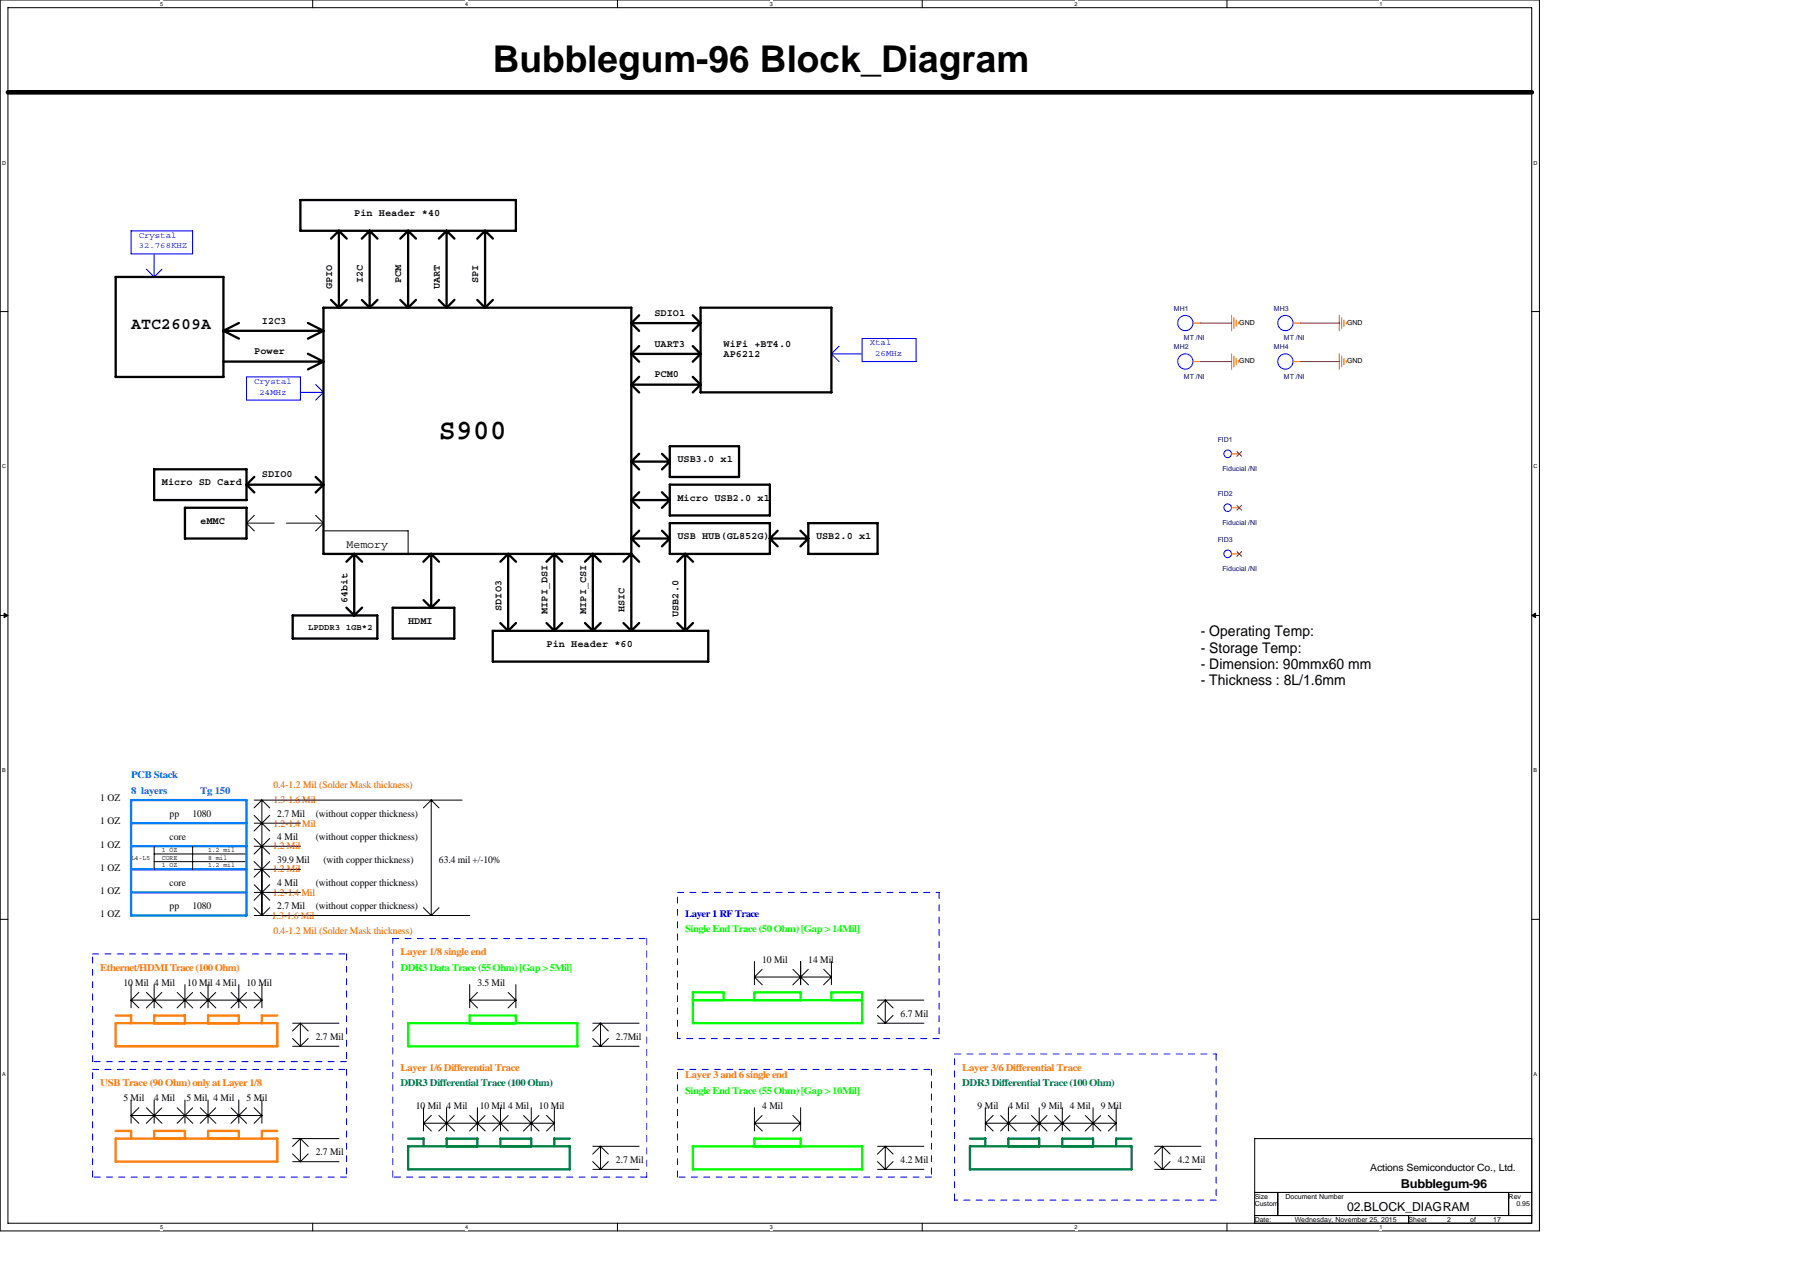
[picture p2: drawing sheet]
<svg xmlns="http://www.w3.org/2000/svg" width="297mm" height="210mm" viewBox="0 0 297 210" stroke-linecap="round" stroke-linejoin="round" font-family="sans-serif">
<path d="M0 0h254v203.2h-254zM1.3 1.3h251.5v200.6h-251.5z" fill="none" stroke="#000" stroke-width=".17"/>
<g fill="#fff">
<path d="M26.5 .1h.4v1h-.4z"/>
<path d="M26.5 202.1h.4v1h-.4z"/>
</g>
<path d="M51.6 0v1.3M51.6 201.9v1.3" fill="none" stroke="#000" stroke-width=".17"/>
<g fill="#fff">
<path d="M76.7 .1h.5v1h-.5z"/>
<path d="M76.7 202.1h.5v1h-.5z"/>
</g>
<path d="M101.9 0v1.3M101.9 201.9v1.3" fill="none" stroke="#000" stroke-width=".17"/>
<g fill="#fff">
<path d="M127 .1h.5v1h-.5z"/>
<path d="M127 202.1h.5v1h-.5z"/>
</g>
<path d="M152.2 0v1.3M152.2 201.9v1.3" fill="none" stroke="#000" stroke-width=".17"/>
<g fill="#fff">
<path d="M177.3 .1h.5v1h-.5z"/>
<path d="M177.3 202.1h.5v1h-.5z"/>
</g>
<path d="M202.5 0v1.3M202.5 201.9v1.3" fill="none" stroke="#000" stroke-width=".17"/>
<g fill="#fff">
<path d="M227.6 .1h.5v1h-.5z"/>
<path d="M227.6 202.1h.5v1h-.5z"/>
<path d="M.4 26.4h.6v.9h-.6z"/>
<path d="M253.1 26.4h.6v.9h-.6z"/>
<path d="M.4 76.5h.6v1h-.6z"/>
<path d="M253.1 76.5h.6v1h-.6z"/>
</g>
<path d="M0 51.4h1.3M252.8 51.4h1.2" fill="none" stroke="#000" stroke-width=".17"/>
<g fill="#fff">
<path d="M.4 126.7h.5v1h-.5z"/>
<path d="M253.1 126.7h.6v1h-.6z"/>
</g>
<path d="M0 101.6h1.3M252.8 101.6h1.2" fill="none" stroke="#000" stroke-width=".17"/>
<path d="M.7 101.2l.6 .4-.6 .4zM252.8 101.6l.6-.4v.8z" fill="#000" stroke="#000" stroke-width=".17"/>
<g fill="#fff">
<path d="M.4 176.8h.5v1h-.5z"/>
<path d="M253.1 176.8h.6v1h-.6z"/>
</g>
<g fill="none" stroke="#000" stroke-width=".17">
<path d="M42 85.1l-1.3 1.3 1.3 1.3M52.1 85.1l1.3 1.3-1.3 1.3M53.4 87.6h13.9v3.8h-13.9zM25.4 139.7v3.8M31.8 139.7v3.8M41.9 134.6l2.6 2.6M41.9 132.1h34.4M41.9 135.9h7.7M41.9 139.7h7.7M41.9 138.4l2.6 2.6M43.2 132.1v19.1l-1.3-1.3M43.2 132.1l-1.3 1.3"/>
<path d="M43.2 132.1l1.3 1.3M44.5 134.6l-2.6 2.6M44.5 138.4l-2.6 2.6M71.2 132.1v19.1M71.2 132.1l-1.3 1.3M71.2 132.1l1.3 1.3M0 151.8h1.3M25.4 141h15.3M25.4 142.2h15.3M41.9 142.2l2.6 2.6M41.9 151.1h35.6M41.9 143.5h7.7"/>
<path d="M41.9 147.3h7.7M41.9 146l2.6 2.6M44.5 142.2l-2.6 2.6M44.5 146l-2.6 2.6M44.5 149.8l-1.3 1.3M69.9 149.8l1.3 1.3 1.3-1.3M124.5 158.7v3.9M132.1 158.7v3.9M137.2 158.7v3.9M252.8 151.8h1.2M21.6 165.1h21.6M21.6 162.5v3.9"/>
<path d="M21.6 165.1l1.3 1.3M22.9 163.8l-1.3 1.3M24.2 163.8l2.5 2.6M25.4 162.5v3.9M26.7 163.8l-2.6 2.6M29.2 163.8l2.6 2.6M30.5 162.5v3.9M31.8 163.8l-2.6 2.6M33.1 163.8l2.5 2.6M34.3 162.5v3.9M35.6 163.8l-2.6 2.6M38.1 163.8l2.6 2.6"/>
<path d="M39.4 162.5v3.9M40.7 163.8l-2.6 2.6M41.9 163.8l1.3 1.3M43.2 162.5v3.9M43.2 165.1l-1.3 1.3M48.3 171.4l1.3 1.3M48.3 172.7h7.6M48.3 168.9h7.6M49.6 168.9v3.8M49.6 168.9l-1.3 1.3M49.6 168.9l1.3 1.3M50.9 171.4l-1.3 1.3"/>
<path d="M77.5 162.5v3.9M78.8 163.8l-1.3 1.3M83.9 163.8l1.3 1.3h-7.7l1.3 1.3M85.1 162.5v3.9M85.1 165.1l-1.3 1.3M97.8 171.4l1.3 1.3M97.8 172.7h7.7M97.8 168.9h7.7M99.1 168.9l1.3 1.3M99.1 168.9l-1.3 1.3M99.1 168.9v3.8M100.4 171.4l-1.3 1.3"/>
<path d="M125.8 160l-1.3 1.3M130.8 160l2.6 2.6M133.4 160l-2.6 2.6M135.9 160l1.3 1.3M137.2 161.3l-1.3 1.3M137.2 161.3h-12.7l1.3 1.3M144.8 167.6l1.3 1.3 1.3-1.3M144.8 168.9h7.7M144.8 165.1h7.7M146.1 165.1v3.8M146.1 165.1l1.3 1.3M146.1 165.1l-1.3 1.3"/>
<path d="M21.6 184.1l1.3 1.3M21.6 181.6v3.8M21.6 184.1h21.6M22.9 182.9l-1.3 1.2M24.2 182.9l2.5 2.5M25.4 181.6v3.8M26.7 182.9l-2.6 2.5M29.2 182.9l2.6 2.5M30.5 181.6v3.8M31.8 182.9l-2.6 2.5M33.1 182.9l2.5 2.5M34.3 181.6v3.8"/>
<path d="M35.6 182.9l-2.6 2.5M38.1 182.9l2.6 2.5M39.4 181.6v3.8M40.7 182.9l-2.6 2.5M41.9 182.9l1.3 1.2M43.2 181.6v3.8M43.2 184.1l-1.3 1.3M48.3 190.5l1.3 1.3 1.3-1.3M48.3 191.8h7.6M48.3 188h7.6M49.6 188v3.8M49.6 188l-1.3 1.3"/>
<path d="M49.6 188l1.3 1.3M69.9 185.4l1.3 1.3M69.9 185.4h21.6M69.9 182.9v3.8M71.2 184.1l-1.3 1.3M72.4 184.1l2.6 2.6M73.7 182.9v3.8M75 184.1l-2.6 2.6M77.5 184.1l2.6 2.6M78.8 182.9v3.8M80 184.1l-2.5 2.6M81.3 184.1l2.6 2.6"/>
<path d="M82.6 182.9v3.8M83.9 184.1l-2.6 2.6M86.4 184.1l2.6 2.6M87.7 182.9v3.8M88.9 184.1l-2.5 2.6M90.2 184.1l1.3 1.3-1.3 1.3M91.5 182.9v3.8M97.8 191.7l1.3 1.3 1.3-1.3M97.8 193h7.7M97.8 189.2h7.7M99.1 189.2v3.9M99.1 189.2l1.3 1.3"/>
<path d="M99.1 189.2l-1.3 1.3M124.5 182.9v3.8M125.8 184.1l-1.3 1.3M130.8 184.1l1.3 1.3M132.1 182.9v3.8M132.1 185.4l-1.3 1.3M132.1 185.4h-7.6l1.3 1.3M144.8 191.7l1.3 1.3 1.3-1.3M144.8 193h7.7M144.8 189.2h7.7M146.1 189.2l1.3 1.3M146.1 189.2l-1.3 1.3"/>
<path d="M146.1 189.2v3.9M162.6 185.4h21.6M162.6 185.4l1.3 1.3M162.6 182.9v3.8M163.9 184.1l-1.3 1.3M165.1 184.1l2.6 2.6M166.4 182.9v3.8M167.7 184.1l-2.6 2.6M170.2 184.1l2.6 2.6M171.5 182.9v3.8M172.8 184.1l-2.6 2.6M174 184.1l2.6 2.6"/>
<path d="M175.3 182.9v3.8M176.6 184.1l-2.6 2.6M179.1 184.1l2.6 2.6M180.4 182.9v3.8M181.6 184.1l-2.5 2.6M182.9 184.1l1.3 1.3M184.2 182.9v3.8M184.2 185.4l-1.3 1.3M190.5 191.7l1.3 1.3 1.3-1.3M190.5 193h7.7M190.5 189.2h7.7M191.8 189.2l1.3 1.3"/>
<path d="M191.8 189.2l-1.3 1.3M191.8 189.2v3.9M207 188h45.8v13.9h-45.8zM207 196.8h45.8M210.9 196.8v3.9M249 196.8v3.9M207 200.7h45.8M232.4 200.7v1.2"/>
</g>
<path d="M1.3 15.2h251.5" fill="none" stroke="#000" stroke-width=".76"/>
<path d="M21.6 135.9h19.1M21.6 139.7h19.1M21.6 132.1h19.1v19h-19.1zM21.6 143.5h19.1M21.6 147.3h19.1" fill="none" stroke="#0080ff" stroke-width=".38"/>
<g fill="none" stroke="#008040" stroke-width=".38">
<path d="M67.3 188h2.6M67.3 189.2h26.7v3.8h-26.7zM69.9 187.9v1.3M73.7 189.2v-1.2h5.1v1.2M82.6 189.2v-1.2h5.1v1.2M91.5 188h2.5M91.5 187.9v1.3M160.1 188h2.5M160.1 189.2h26.6v3.8h-26.6zM162.6 187.9v1.3M166.4 189.2v-1.2h5.1v1.2M175.3 189.2v-1.2h5.1v1.2"/>
<path d="M184.2 188h2.5M184.2 187.9v1.3"/>
</g>
<g fill="none" stroke="#ff8000" stroke-width=".38">
<path d="M19.1 167.6h2.6M19.1 168.9h26.7v3.8h-26.7zM21.6 167.6v1.3M25.4 168.9v-1.3h5.1v1.3M34.3 168.9v-1.3h5.1v1.3M43.2 167.6h2.6M43.2 167.6v1.3M19.1 186.7h2.6M19.1 188h26.7v3.8h-26.7zM21.6 186.7v1.3M25.4 188v-1.3h5.1v1.3M34.3 188v-1.3h5.1v1.3"/>
<path d="M43.2 186.7h2.6M43.2 186.7v1.3"/>
</g>
<g fill="none" stroke="#000" stroke-width=".38">
<path d="M49.6 33h35.5v5.1h-35.5zM54.6 39.4l1.3-1.3 1.3 1.3M55.9 38.1v12.7M59.7 39.4l1.3-1.3 1.3 1.3M61 38.1v12.7M66.1 39.4l1.2-1.3 1.3 1.3M67.3 38.1v12.7M72.4 39.4l1.3-1.3 1.3 1.3M73.7 38.1v12.7M78.8 39.4l1.2-1.3 1.3 1.3M80 38.1v12.7M19.1 45.7h17.8v16.5h-17.8z"/>
<path d="M36.8 54.6h16.6M36.8 59.7h16.6M39.4 53.3l-2.5 1.3 2.5 1.3M50.8 53.3l2.6 1.3M50.8 58.4l2.6 1.3M53.4 54.6l-2.6 1.3M53.4 59.7l-2.6 1.3M54.6 49.5l1.3 1.3M57.2 49.5l-1.3 1.3M59.7 49.5l1.3 1.3M62.3 49.5l-1.3 1.3M66.1 49.5l1.2 1.3"/>
<path d="M68.6 49.5l-1.3 1.3M72.4 49.5l1.3 1.3M75 49.5l-1.3 1.3M78.8 49.5l1.2 1.3M81.3 49.5l-1.3 1.3M104.2 53.3h11.4M104.2 58.4h11.4M104.2 53.3l1.3 1.3M104.2 58.4l1.3 1.3M105.5 57.1l-1.3 1.3M105.5 52l-1.3 1.3M114.3 52l1.3 1.3"/>
<path d="M114.3 57.1l1.3 1.3M115.6 53.3l-1.3 1.3M115.6 58.4l-1.3 1.3M115.6 50.8h21.6v14h-21.6zM25.4 77.5h15.3v5h-15.3zM42 78.7l-1.3 1.3M52.1 78.7l1.3 1.3M104.2 76.2h6.3M104.2 63.5h11.4M104.2 76.2l1.3 1.3M104.2 63.5l1.3 1.3M105.5 74.9l-1.3 1.3"/>
<path d="M105.5 62.2l-1.3 1.3M109.2 74.9l1.3 1.3M110.5 76.2l-1.3 1.3M110.5 73.7h11.5v5h-11.5zM114.3 62.2l1.3 1.3M115.6 63.5l-1.3 1.3M30.5 83.8h10.2v5.1h-10.2zM40.7 80h12.7M40.7 80l1.3 1.3M53.4 80l-1.3 1.3M58.5 91.4v10.2M58.5 91.4l-1.3 1.3"/>
<path d="M58.5 91.4l1.3 1.3M69.9 99.1l1.3 1.3M71.2 91.4v8.9M71.2 91.4l-1.3 1.3M71.2 91.4l1.3 1.3M72.5 99l-1.3 1.3M83.9 91.4v12.7M83.9 91.4l1.3 1.3M83.9 91.4l-1.3 1.3M91.5 91.4v12.7M91.5 91.4l-1.3 1.3M91.5 91.4l1.3 1.3"/>
<path d="M97.8 91.4v12.7M97.8 91.4l-1.3 1.3M97.8 91.4l1.3 1.3M104.2 82.5h6.3M104.2 88.9h6.3M104.2 91.4l-1.3 1.3M104.2 91.4h-50.8v-40.6h50.8v53.3M104.2 91.4l1.3 1.3M104.2 82.5l1.3 1.3M104.2 88.9l1.3 1.3M105.5 81.3l-1.3 1.2M105.5 87.6l-1.3 1.3"/>
<path d="M109.2 81.3l1.3 1.2M109.2 87.6l1.3 1.3M110.5 80h16.5v5.1h-16.5zM110.5 82.5l-1.3 1.3M110.5 88.9l-1.3 1.3M110.5 86.4h16.5v5h-16.5zM113.1 91.4l1.3 1.3M113.1 91.4v12.7M113.1 91.4l-1.3 1.3M127 88.9h6.4M127 88.9l1.3 1.3M128.3 87.6l-1.3 1.3"/>
<path d="M132.1 87.6l1.3 1.3M133.4 88.9l-1.3 1.3M133.4 86.4h11.4v5h-11.4zM48.3 101.6h14v3.8h-14zM57.2 100.3l1.3 1.3M59.8 100.3l-1.3 1.3M64.8 100.3h10.2v5.1h-10.2zM81.3 104.1h35.6v5.1h-35.6zM82.6 102.8l1.3 1.3M85.2 102.8l-1.3 1.3M90.2 102.8l1.3 1.3M92.8 102.8l-1.3 1.3"/>
<path d="M96.5 102.8l1.3 1.3M99.1 102.8l-1.3 1.3M102.9 102.8l1.3 1.3M105.5 102.8l-1.3 1.3M111.8 102.8l1.3 1.3M114.4 102.8l-1.3 1.3"/>
</g>
<g fill="none" stroke="#00f" stroke-width=".17">
<path d="M21.6 38.1h10.2v3.8h-10.2zM24.1 44.4l1.3 1.3 1.3-1.3M25.4 41.9v3.8M138.5 57.1l-1.3 1.3M142.3 58.4h-5.1l1.3 1.3M142.3 55.9h8.9v3.8h-8.9zM40.7 62.2h8.9v3.8h-8.9zM49.5 64.8h3.9M52.1 63.5l1.3 1.3M53.4 64.8l-1.3 1.3"/>
<circle cx="195.6" cy="53.3" r="1.26"/>
<circle cx="195.6" cy="59.7" r="1.26"/>
<circle cx="212.1" cy="53.3" r="1.26"/>
<circle cx="212.1" cy="59.7" r="1.26"/>
<circle cx="202.6" cy="74.9" r=".62"/>
<circle cx="202.6" cy="91.4" r=".62"/>
<circle cx="202.6" cy="83.8" r=".62"/>
</g>
<path d="M53.4 86.4h-12.7" fill="none" stroke="#000" stroke-width=".17" stroke-dasharray="6.1 2"/>
<path d="M67.3 168.9h28v3.8h-28zM77.5 168.9v-1.3h7.6v1.3M114.3 165.1h28M119.4 165.1v-1.3h-5.1v5.1h28v-5.1h-5.1v1.3M124.5 165.1v-1.3h7.6v1.3M114.3 189.2h28v3.8h-28zM124.5 189.2v-1.2h7.6v1.2" fill="none" stroke="#0f0" stroke-width=".38"/>
<g fill="none" stroke="#00f" stroke-width=".17" stroke-dasharray="1 1 1 1 1 1 1 1">
<path d="M15.3 157.5h41.9M57.2 157.5v17.8M64.8 154.9h41.9M106.7 154.9v39.4M111.8 147.3h43.2M155 147.3v24.1M15.3 176.5h41.9M15.3 175.3v-17.8M57.2 176.5v17.8M57.2 175.3h-41.9M111.8 176.5h41.9M111.8 171.4v-24.1"/>
<path d="M153.7 176.5v17.8M155 171.4h-43.2M157.5 174h43.2M200.7 174v24.1M15.3 194.3v-17.8M57.2 194.3h-41.9M64.8 194.3v-39.4M106.7 194.3h-41.9M111.8 194.3v-17.8M153.7 194.3h-41.9M157.5 198.1v-24.1M200.7 198.1h-43.2"/>
</g>
<g fill="none" stroke="#f00" stroke-width=".17">
<path d="M196.9 59.7h1.3M196.9 53.3h1.3M203.2 52v2.6M203.2 58.4v2.6M203.6 52.4v1.8M203.6 58.8v1.8M204 52.8v1.1M204 59.2v1M204.4 53.2v.3M204.4 59.5v.3M213.4 59.7h1.3M213.4 53.3h1.3"/>
<path d="M221 52v2.6M221 58.4v2.6M221.4 52.4v1.8M221.4 58.8v1.8M221.8 52.8v1.1M221.8 59.2v1M222.2 53.2v.3M222.2 59.5v.3M203.2 74.9h1.3M203.2 91.4h1.3M203.2 83.8h1.3"/>
</g>
<path d="M204.1 74.5l.8 .8M204.9 74.5l-.8 .8M204.1 91.1l.8 .7M204.1 83.4l.8 .8M204.9 91.1l-.8 .7M204.9 83.4l-.8 .8" fill="none" stroke="#804000" stroke-width=".17"/>
<path d="M198.1 53.3h5.1M198.1 59.7h5.1M214.6 53.3h6.4M214.6 59.7h6.4" fill="none" stroke="#800040" stroke-width=".17"/>
<text font-size="6.1" x="81.3" y="11.9">Bubblegum-96 Block_Diagram</text>
<text font-size="4.7" x="72.4" y="72.5">S900</text>
<text font-size="2.7" x="21.6" y="54.3">ATC2609A</text>
<g font-size="2.4">
<text x="198.2" y="105.1">- Operating Temp:</text>
<text x="198.2" y="107.7">- Storage Temp:</text>
<text x="198.2" y="110.4">- Dimension: 90mmx60 mm</text>
<text x="198.2" y="113.1">- Thickness : 8L/1.6mm</text>
</g>
<g font-size="2">
<text x="231.2" y="196.2">Bubblegum-96</text>
<text x="222.3" y="199.9">02.BLOCK_DIAGRAM</text>
</g>
<text font-size="1.9" x="57.2" y="90.4">Memory</text>
<g font-size="1.7">
<text x="58.5" y="35.6">Pin Header *40</text>
<text x="54.8" y="47.8" transform="rotate(-90 54.8 47.8)">GPIO</text>
<text x="59.9" y="46.7" transform="rotate(-90 59.9 46.7)">I2C</text>
<text x="66.2" y="46.7" transform="rotate(-90 66.2 46.7)">PCM</text>
<text x="72.6" y="47.8" transform="rotate(-90 72.6 47.8)">UART</text>
<text x="78.9" y="46.7" transform="rotate(-90 78.9 46.7)">SPI</text>
<text x="43.2" y="53.4">I2C3</text>
<text x="108" y="52.2">SDIO1</text>
<text x="41.9" y="58.5">Power</text>
<text x="108" y="57.2">UART3</text>
<text x="119.4" y="57.2">WiFi +BT4.0</text>
<text x="119.4" y="58.9">AP6212</text>
<text x="108" y="62.3">PCM0</text>
<text x="111.8" y="76.3">USB3.0 x1</text>
<text x="26.7" y="80.1">Micro SD Card</text>
<text x="43.2" y="78.8">SDIO0</text>
<text x="111.8" y="82.6">Micro USB2.0 x1</text>
<text x="33.1" y="86.4">eMMC</text>
<text x="111.8" y="89">USB HUB(GL852G)</text>
<text x="134.7" y="89">USB2.0 x1</text>
<text x="57.3" y="99.6" transform="rotate(-90 57.3 99.6)">64bit</text>
<text x="82.7" y="100.8" transform="rotate(-90 82.7 100.8)">SDIO3</text>
<text x="90.4" y="101.3" transform="rotate(-90 90.4 101.3)">MIPI_DSI</text>
<text x="96.7" y="101.3" transform="rotate(-90 96.7 101.3)">MIPI_CSI</text>
<text x="103.1" y="101.1" transform="rotate(-90 103.1 101.1)">HSIC</text>
<text x="111.9" y="101.9" transform="rotate(-90 111.9 101.9)">USB2.0</text>
<text x="67.3" y="103">HDMI</text>
<text x="90.2" y="106.8">Pin Header *60</text>
<text x="16.5" y="132.3">1 OZ</text>
<text x="16.5" y="136.1">1 OZ</text>
<text x="28" y="134.8">pp</text>
<text x="31.8" y="134.8">1080</text>
<text x="45.8" y="134.8">2.7 Mil</text>
<text x="52.1" y="134.8">(without copper thickness)</text>
<text x="16.5" y="139.9">1 OZ</text>
<text x="16.5" y="143.7">1 OZ</text>
<text x="28" y="138.6">core</text>
<text x="45.8" y="138.6">4 Mil</text>
<text x="45.8" y="142.5">39.9 Mil</text>
<text x="52.1" y="138.6">(without copper thickness)</text>
<text x="53.4" y="142.5">(with copper thickness)</text>
<text x="72.4" y="142.5">63.4 mil +/-10%</text>
<text x="16.5" y="147.5">1 OZ</text>
<text x="28" y="146.3">core</text>
<text x="45.8" y="146.3">4 Mil</text>
<text x="52.1" y="146.3">(without copper thickness)</text>
<text x="16.5" y="151.3">1 OZ</text>
<text x="28" y="150.1">pp</text>
<text x="31.8" y="150.1">1080</text>
<text x="45.8" y="150.1">2.7 Mil</text>
<text x="52.1" y="150.1">(without copper thickness)</text>
<text x="125.8" y="159">10 Mil</text>
<text x="133.4" y="159">14 Mil</text>
<text x="20.4" y="162.8">10 Mil 4 Mil</text>
<text x="30.9" y="162.8">10 Mil 4 Mil</text>
<text x="40.7" y="162.8">10 Mil</text>
<text x="78.8" y="162.8">3.5 Mil</text>
<text x="148.6" y="167.9">6.7 Mil</text>
<text x="52.1" y="171.7">2.7 Mil</text>
<text x="101.6" y="171.7">2.7Mil</text>
<text x="20.4" y="181.8">5 Mil</text>
<text x="25.4" y="181.8">4 Mil</text>
<text x="30.8" y="181.8">5 Mil</text>
<text x="35.2" y="181.8">4 Mil</text>
<text x="40.7" y="181.8">5 Mil</text>
<text x="68.6" y="183.1">10 Mil 4 Mil</text>
<text x="79.2" y="183.1">10 Mil 4 Mil</text>
<text x="88.9" y="183.1">10 Mil</text>
<text x="125.8" y="183.1">4 Mil</text>
<text x="161.3" y="183.1">9 Mil</text>
<text x="166.4" y="183.1">4 Mil</text>
<text x="171.9" y="183.1">9 Mil</text>
<text x="176.6" y="183.1">4 Mil</text>
<text x="181.7" y="183.1">9 Mil</text>
<text x="52.1" y="190.7">2.7 Mil</text>
<text x="101.6" y="192">2.7 Mil</text>
<text x="148.6" y="192">4.2 Mil</text>
<text x="194.3" y="192">4.2 Mil</text>
<text x="226.1" y="193.3">Actions Semiconductor Co., Ltd.</text>
</g>
<g font-size="1.7" fill="#0080ff">
<text x="21.6" y="128.5">PCB Stack</text>
<text x="21.6" y="131">8 layers</text>
<text x="33.1" y="131">Tg 150</text>
</g>
<g font-size="1.7" fill="#f00">
<text x="45.1" y="130">0.4-1.2 Mil (Solder Mask thickness)</text>
<text x="45.1" y="132.5">1.3-1.6 Mil</text>
<text x="45.1" y="136.5">1.2-1.4 Mil</text>
<text x="45" y="140.2">1.2 Mil</text>
<text x="45" y="144">1.2 Mil</text>
<text x="45" y="147.9">1.2-1.4 Mil</text>
<text x="44.9" y="151.7">1.3-1.6 Mil</text>
<text x="45.1" y="154.1">0.4-1.2 Mil (Solder Mask thickness)</text>
</g>
<g font-size="1.7" fill="#0f0">
<text x="113.1" y="153.9">Single End Trace (50 Ohm) [Gap &gt; 14Mil]</text>
<text x="66.1" y="160.3">DDR3 Data Trace (55 Ohm) [Gap &gt; 5Mil]</text>
<text x="113.1" y="180.6">Single End Trace (55 Ohm) [Gap &gt; 10Mil]</text>
</g>
<text font-size="1.7" fill="#00f" x="113.1" y="151.4">Layer 1 RF Trace</text>
<g font-size="1.7" fill="#ff8000">
<text x="16.5" y="160.3">Ethernet/HDMI Trace (100 Ohm)</text>
<text x="66.1" y="157.7">Layer 1/8 single end</text>
<text x="16.5" y="179.3">USB Trace (90 Ohm) only at Layer 1/8</text>
<text x="66.1" y="176.8">Layer 1/6 Differential Trace</text>
<text x="113.1" y="178">Layer 3 and 6 single end</text>
<text x="158.8" y="176.8">Layer 3/6 Differential Trace</text>
</g>
<g font-size="1.7" fill="#008040">
<text x="66.1" y="179.3">DDR3 Differential Trace (100 Ohm)</text>
<text x="158.8" y="179.3">DDR3 Differential Trace (100 Ohm)</text>
</g>
<g font-size="1.4" fill="#00f">
<text x="22.9" y="39.2">Crystal</text>
<text x="22.9" y="41">32.768KHZ</text>
<text x="143.5" y="57">Xtal</text>
<text x="144.4" y="58.8">26MHz</text>
<text x="41.9" y="63.4">Crystal</text>
<text x="42.8" y="65.2">24MHz</text>
</g>
<text font-size="1.4" x="50.8" y="104">LPDDR3 1GB*2</text>
<g font-size="1.1" fill="#000080">
<text x="193.7" y="51.3">MH1</text>
<text x="210.2" y="51.3">MH3</text>
<text x="193.7" y="57.7">MH2</text>
<text x="195.4" y="56.2">MT /NI</text>
<text x="210.2" y="57.7">MH4</text>
<text x="211.9" y="56.2">MT /NI</text>
<text x="195.4" y="62.5">MT /NI</text>
<text x="211.9" y="62.5">MT /NI</text>
<text x="201" y="72.9">FID1</text>
<text x="201.7" y="77.7">Fiducial /NI</text>
<text x="201" y="81.8">FID2</text>
<text x="201" y="89.4">FID3</text>
<text x="201.7" y="86.6">Fiducial /NI</text>
<text x="201.7" y="94.3">Fiducial /NI</text>
</g>
<g font-size="1.1">
<text x="204.5" y="53.6">GND</text>
<text x="222.3" y="53.6">GND</text>
<text x="204.5" y="60">GND</text>
<text x="222.3" y="60">GND</text>
<text x="21.6" y="141.9">L4-L5</text>
<text x="26.7" y="140.6">1 OZ</text>
<text x="26.7" y="141.9">CORE</text>
<text x="26.7" y="143.2">1 OZ</text>
<text x="34.3" y="140.6">1.2 mil</text>
<text x="34.3" y="141.9">8 mil</text>
<text x="34.3" y="143.2">1.2 mil</text>
<text x="207" y="197.9">Size</text>
<text x="212.1" y="197.9">Document Number</text>
<text x="249" y="197.9">Rev</text>
<text x="207" y="199.2">Custom</text>
<text x="207" y="201.7">Date:</text>
<text x="213.7" y="201.7">Wednesday, November 25, 2015</text>
<text x="232.4" y="201.7">Sheet</text>
<text x="238.8" y="201.7">2</text>
<text x="242.6" y="201.7">of</text>
<text x="246.4" y="201.7">17</text>
<text x="250.2" y="199.2">0.95</text>
</g>
<g font-size=".9">
<text x="26.5" y=".9">5</text>
<text x="76.7" y=".9">4</text>
<text x="127" y=".9">3</text>
<text x="177.3" y=".9">2</text>
<text x="227.6" y=".9">1</text>
<text x=".4" y="27.2">D</text>
<text x="253.1" y="27.2">D</text>
<text x=".4" y="77.3">C</text>
<text x="253.1" y="77.3">C</text>
<text x=".4" y="127.5">B</text>
<text x="253.1" y="127.5">B</text>
<text x=".4" y="177.7">A</text>
<text x="253.1" y="177.7">A</text>
<text x="26.5" y="202.9">5</text>
<text x="76.7" y="202.9">4</text>
<text x="127" y="202.9">3</text>
<text x="177.3" y="202.9">2</text>
<text x="227.6" y="202.9">1</text>
</g>
</svg>
